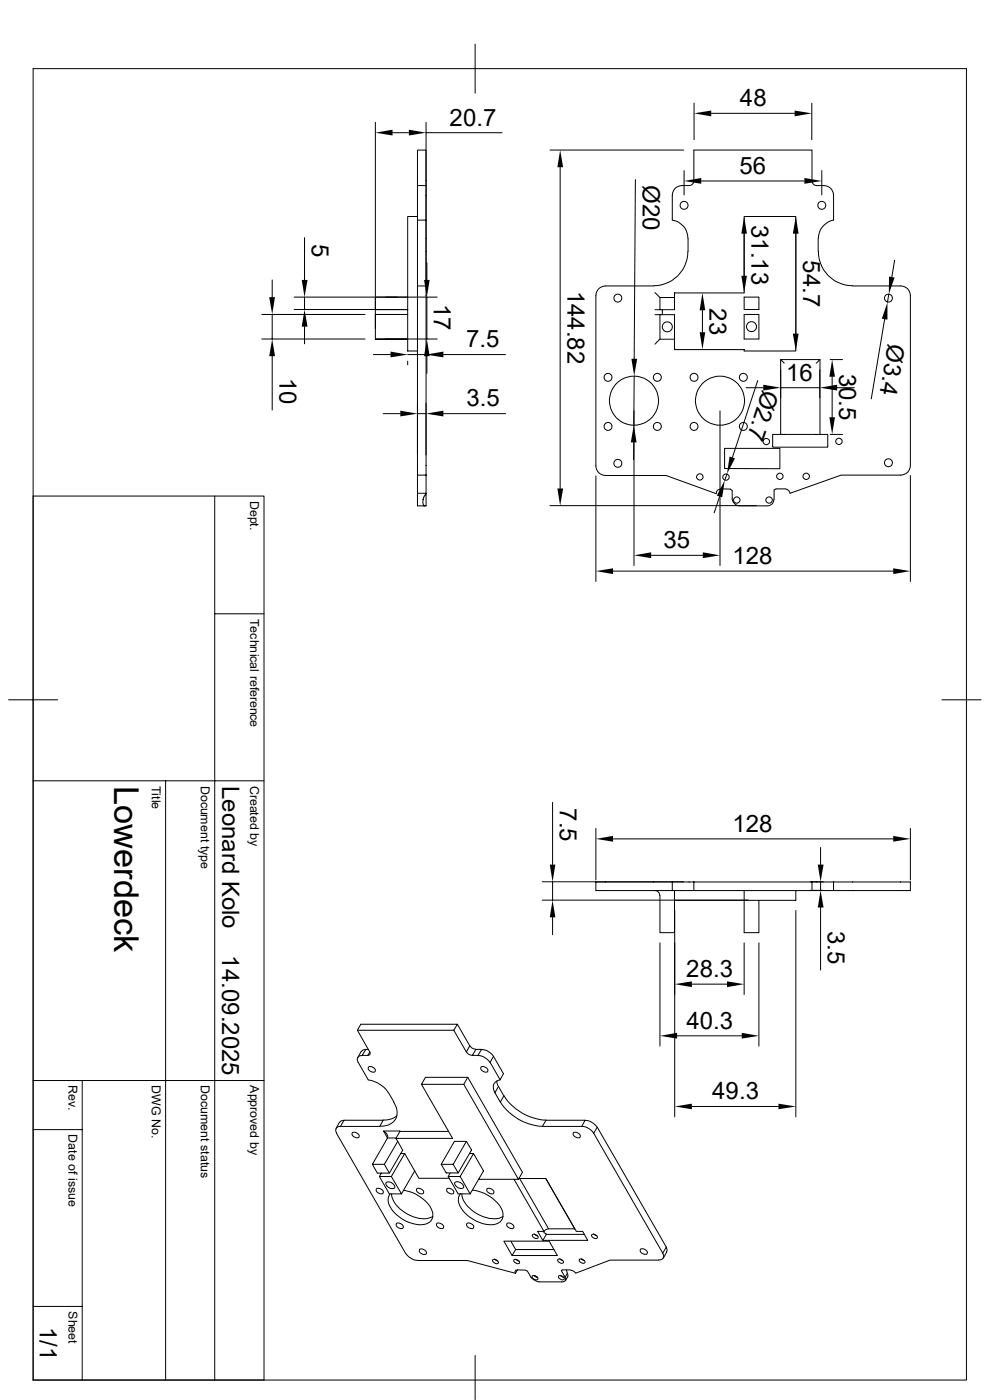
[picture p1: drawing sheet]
<svg xmlns="http://www.w3.org/2000/svg" width="210mm" height="297mm" viewBox="0 0 210 297" stroke-linecap="round" stroke-linejoin="round" font-family="sans-serif">
<g fill="none" stroke="#000" stroke-width=".21">
<path d="M7 14.6h198v278.2h-198zM100.8 9.4v10.4M79.6 26v43.7M83.3 28.2h3.4M88.6 39.4v-7.6h1.8v7.6M88.6 39.4v7.3M88.6 39.4h1.8M90.4 26v34.5M90.4 28.2h16.1M90.4 39.4v2M116.7 31.8h28.3M118.8 35.5v68.1"/>
<path d="M134.8 38.1l-.3 38M145.1 36.2v5.2M147.2 21.9v7.7M148.8 38.4h21.8M150.9 24h17.7M172.2 21.9v7.7M174.3 36.2v5.2M57.7 59.4v3.6M64.6 50.4v9M88.6 46.7v14M88.6 45.9h-2.1v28.6h2.1M88.6 46.7h1.8v3.8"/>
<path d="M90.4 53.3v7.4M90.6 55.8v3.6M145.9 53.3a7.2 7.2 0 0 1-7.3 7.3M146 50.5v2.8M157.9 49.6v8.9M168.8 49.6v21.2M173.6 50.5v2.8M173.6 50.5a4 4 0 0 1 3.2-3.8v-5.3a2.03 2.03 0 0 0-2-2l-1.8-.1-.4-.2-.3-.5v-6.8h-25.1v6.6l-.3 .7-.7 .3a3.4 3.4 0 0 0-3 .6l-.4 .6-.2 .8v5.3a3.9 3.9 0 0 1 3.3 3.8M173.6 53.3a7.2 7.2 0 0 0 7.3 7.3M189.8 55.2l-.6 3.6M55.5 71.9h21.9M55.5 66.7h21.9"/>
<path d="M57.7 66.7v5.2M57.7 75.6v11.4M62.4 63h30.4M64.6 63v2.7M64.6 69.3v3.6M79.2 75.2h3.6M79.6 71.9l6.9 .1M81.8 71.9h11M86.5 76.6v.8M86.5 75.2h3.9M86.5 66.7h-6.9v5.2h6.9M86.5 63h-6.9v2.7h6.9"/>
<path d="M86.5 65.7h-24.1M88.6 60.7v40.1M88.6 60.7h1.8M90.4 60.7v40.1M90.6 63v8.9M90.6 75.6v3.6M94.1 75.2h13.1M134.5 79.8v10.4M138.6 60.7h-10.1a2.03 2.03 0 0 0-2.1 2v36.1a2.03 2.03 0 0 0 2.1 2.1h12.8l10.6 3.8 .1-.2a.82 .82 0 0 1 .9-.7h2.1M138.9 66.8h1.1M138.9 65.7h1.1M138.9 62.1l1.1 1"/>
<path d="M140 66.8h3.1v5.2h-3.1zM140 63.1h3.1v2.6h-3.1zM140 72l-1.1 1M140.5 65.7v1.1M143.1 63.1v-1h14.8v-16.2h10.9v28.6h-10.9v-.3h-14.8v-2.2M143.1 62.1h.1M149 65.8v4.7M157.9 63h3.1v2.7h-3.1zM157.9 66.7h3.1v5.2h-3.1zM165.6 76.3h8.3v15.9h1.7v2.7h-11.7v-2.7h1.7zM165.6 78.4v6M165.6 76.3l.8 .7"/>
<path d="M173.9 78.4v6M173.9 76.3l-.8 .7M176.1 76.3h2.6M176.5 79.9v8.6M180.9 60.7h10.2a2.03 2.03 0 0 1 2 2v36a2.03 2.03 0 0 1-2 2.1h-12.7l-10.8 3.8-.3-.5-.6-.4-2.2 .1-.3 .2v2a1.38 1.38 0 0 1-1.6 1.3M187.7 67.7l-2.9 16.9M188.6 62.4l-.3 1.7M81.3 87.8h3.6M88.6 87.8h1.8M94.1 87.8h13.2M134.5 93.9l-.1 3.6M134.5 87.2v32.8"/>
<path d="M152.7 87.2v32.8M153.7 95.1h11.7v4.3h-11.7zM158.3 82.3h3.6M160.7 80.7l-5.3 16.4M165.6 82.3h8.3M165.6 92.2h8.3M176.1 92.2h2.6M177.6 82.3h3.6M7 105.2h49v187.6h-49M45.6 105.2v187.6M88.6 100.8v6.5h1.4M88.6 100.8h1.8"/>
<path d="M88.6 104.6h1.8M90.4 100.8l-.1 6.5a.52 .52 0 0 1-.5-.2 .52 .52 0 0 1-.1-.5l.1-.9 .6-1M116.7 107.3h43.7M126.4 101v22.4M138.1 117.8h11M152.7 105.3l-1.2 3.5M154.2 100.5l-.4 1.4M155 103.8l.3 .3v1.7a1.72 1.72 0 0 0 1.5 1.5M156.8 107.3h5.8M193.1 100.9v22.5M45.6 130.2h10.4M130 121.2h59.5"/>
<path d="M1.8 148.5h10.4M199.8 148.5h8.3M7 165.7h49M35.1 165.7v127.1M117.2 170.2v13.2M126.4 175.8v10.9M130 178h59.5M174.1 179.8v3.6M193.1 175.8v10.9M115 187.1h30M115 191h43.8M117.2 187.1v3.9"/>
<path d="M117.2 194.6v3.7M138.9 188.9l.8 .3 .3 .7M140 189.9v8h3.1v-6.9M142.6 187.1h-16.2v1.8h16.2M142.6 187.1v1.8M142.6 188.9h4.6M143.1 188.9v2.1h14.8v-2.1M143.1 193.2v43.7M147.2 187.1h-4.6M147.2 187.1v1.8M147.2 187.1h25.1M168.8 188.9v2.1h-10.9v6.9h3.1v-6.9"/>
<path d="M168.8 193.2v43.7M171.9 188.9h4.9M171.9 187.1h2.7M172.3 187.1h4.5M172.3 188.9h1M172.3 187.1v1.8h-25.1M174.1 187.1v1.8M174.1 192.5v13.3M176.8 187.1h16.3v1.8h-16.3M176.8 187.1v1.8M75.8 218.6h20.5M97 217.3h-20.5l-.7 1.3 2.6 4.6"/>
<path d="M140 200v21.9M143.6 219.8h13.8M146.8 208.8h7.4M157.9 200v11M161 200v21.9M7 239.6h10.4M7 229.2h49M17.4 229.2v63.6M72 238.1l-.7 1.3M72.3 239a.89 .89 0 0 0-1 .4 .89 .89 0 0 0 .1 1M73 237.7l-.6 .1-.3 .3M73 237.7h8.3l-.7 1.3h-8.4z"/>
<path d="M76.6 223.1l-.7 1.3M76.8 223.9a.89 .89 0 0 0-.9 .5 .89 .89 0 0 0 .1 1l2.1 3.7M77.6 222.7l-.6 .1-.3 .3M78.1 229.1a6.3 6.3 0 0 1 4.3 2.7M78.1 222.6h-.5l-.8 1.3h1.2M78.2 226.3a1.04 1.04 0 0 1 1.4 1 .95 .95 0 0 1-1.5-.9zM78.4 223.2l.1 .5-.5 .2M78.4 223.2l-.4 .7M81.4 240a1.2 1.2 0 0 1 .8 1.4M82.4 231.8l1.2 2M83.5 233.8a3.1 3.1 0 0 1-1.1 4.9l-1.8 .2M84.2 236.7l-1.3 .7-1.6 .2"/>
<path d="M84.8 240v.1M89.4 230l.9-1.4h8.9l11.6 20.1-.8 1.5M98.9 223.2l.6 .5 .7 .2M99.2 228.6l-.8 1.4M99.7 221.9l-2.7-4.6-.7 1.3 2.6 4.6M99.7 221.9l.5 .5 .7 .2M99.7 221.9l-.8 1.3M101 222.6h1.2l-.8 1.3h-1.2zM101.4 223.9a3.3 3.3 0 0 1 2.5 1.5M102.1 226.3a1.04 1.04 0 0 1 1.4 1 .95 .95 0 0 1-1.5-.9zM102.2 222.7a3.3 3.3 0 0 1 2.5 1.4M104.7 224.1l2.1 3.7-.7 1.3-2.1-3.7"/>
<path d="M104.7 224.1l-.7 1.3M105 231.8l1.1 2 .8-1.3M105.4 229.3l.3 1.2M105.7 230.5l1.2 2M105.7 230.5l-.7 1.3M106.1 229.1a1.61 1.61 0 0 0-1.4 1 1.61 1.61 0 0 0 .3 1.7M106.2 233.8a11.1 11.1 0 0 0 8.9 5.1M106.9 232.5a11.1 11.1 0 0 0 8.9 5.1M115.8 237.7h8.3l-.7 1.3h-8.3zM123.4 239a3.3 3.3 0 0 1 2.5 1.4M124.1 237.7a3.3 3.3 0 0 1 2.6 1.4M146.8 234.7h18.3"/>
<path d="M71.4 240.4l14.7 25.5M74.8 240.2a1.04 1.04 0 0 1 1.4 1 .95 .95 0 0 1-1.5-.8zM79.9 252.1a1.04 1.04 0 0 1 1.4 1 .95 .95 0 0 1-1.5-.8zM80.5 249.6l2.1 3.7h2.6M81.5 247l1.1 1.9M82 250.8a1.33 1.33 0 0 1 1.7 1.2 1.23 1.23 0 0 1-1.8-1zM82.2 241.4h1.8M82.2 241.4l-3.2 5.6 1.1 1.9h2.5l2.8-4.9-1-1.9M83.1 253.3a6.6 6.6 0 0 0 5.2 5l1.7 .3 1.8-.5M84 241.5h12l-6.6-11.5h9l11.6 20.2h-8.5M84.2 259.5a1.04 1.04 0 0 1 1.3 1 .95 .95 0 0 1-1.4-.9zM84.4 242.1l-2.9 4.9h-2.5"/>
<path d="M84.8 240l-3.4-.1 .8 1.5M84.8 240h.1M85 244.7h.9M85.6 252.5a7.9 7.9 0 0 1 6.1 4.5 2.17 2.17 0 0 1-2.5 2.8 7.9 7.9 0 0 1-6.7-4.4 2.29 2.29 0 0 1 .3-2.1M85.9 244.7l2.1 3.7M85.9 244.7l-2.9 4.9h-2.5l.4-.7M88 248.4l-2.8 4.9-2.2-3.7M88 248.4l.9 1.6h6.4M88.5 252.1a1.04 1.04 0 0 1 1.3 1 .95 .95 0 0 1-1.4-.8zM92.7 259.5a1.04 1.04 0 0 1 1.4 1 .95 .95 0 0 1-1.5-.9zM94.9 252.1a1.04 1.04 0 0 1 1.3 1 .95 .95 0 0 1-1.4-.8zM95.1 249.6h2.5"/>
<path d="M95.2 240h-10.4l-.8 1.5 .4 .6M95.5 248.8l-.4 .8 2.1 3.7h2.5M96.1 247l1.1 1.8M96.4 242.1h2.5l1.1 1.9-2.8 4.8h-2.5l-1.1-1.8zM96.6 250.8a1.33 1.33 0 0 1 1.7 1.1 1.23 1.23 0 0 1-1.8-1zM98 253.3a5.7 5.7 0 0 0 3.4 4.3 5.6 5.6 0 0 0 5.3 .5M98.9 242.1l-2.8 4.9h-2.5M99.1 259.5a1.04 1.04 0 0 1 1.4 1 .95 .95 0 0 1-1.5-.9zM99.6 244.7h.9l2.1 3.7-2.9 4.9-2.1-3.7 2.9-4.9M100.2 252.5a8 8 0 0 1 6.4 4.3 2.19 2.19 0 0 1-2.4 3 7.6 7.6 0 0 1-7-4.9 1.93 1.93 0 0 1 .5-1.7M103.4 252.1a1.04 1.04 0 0 1 1.3 1 .95 .95 0 0 1-1.4-.8zM107.6 259.5a1.04 1.04 0 0 1 1.4 1 .95 .95 0 0 1-1.5-.9z"/>
<path d="M109.1 250.2l6.3 11M110.1 250h5.7l6.5 11.2h1.3l1.1 1.9h-9.6l-1.1-1.9h1.4M110.2 250l6.2 10.7h5.5l-6.1-10.7M121.7 240.2a1.04 1.04 0 0 1 1.4 1 .95 .95 0 0 1-1.5-.8zM125.9 240.4l14.7 25.5M125.9 240.4l.8-1.3 14.7 25.5-.8 1.3M7 277.2h10.4M86.1 265.9a3.3 3.3 0 0 0 2.5 1.5h10.5l10.2 2.7M89.1 265a1.04 1.04 0 0 1 1.3 1 .95 .95 0 0 1-1.4-.9zM104.5 267.3a.8 .8 0 0 1 1.2 .7 .8 .8 0 0 1-1.2-.7zM104.9 267.1l.7 .4M106.9 263.3h9.6l1.7 3.1h-9.6z"/>
<path d="M108.4 263.3l1 1.8h8.1M109 267.3a.8 .8 0 0 1 1.2 .7 .8 .8 0 0 1-1.2-.7zM109.4 265.1l-.8 1.3M109.4 267.2l.7 .3M109.8 269.4l-.5 .2v.5M109.8 269.4l1.7 .1M109.8 269.4l-.5 .7M111.5 269.5l.3 .2M111.9 269.7a3.2 3.2 0 0 0 1.5 1.9l1 .3h4.8M112.9 270.7a.8 .8 0 0 1 1.2 .7 .8 .8 0 0 1-1.2-.7zM112.9 262a.8 .8 0 0 1 1.2 .6 .8 .8 0 0 1-1.2-.6zM113.3 270.6l.7 .3-.7-.3"/>
<path d="M113.4 261.8l.6 .4M115.3 261.2l.6 .7h8.1M115.9 261.9l-.8 1.2M116.3 260.7l-.5 .2-.4 .3M118.3 267.2a.8 .8 0 0 1 1.2 .7 .8 .8 0 0 1-1.2-.7zM118.5 270.7a.8 .8 0 0 1 1.2 .7 .8 .8 0 0 1-1.2-.7zM118.7 267l.7 .4M118.9 270.6l.6 .4M119.8 271a.63 .63 0 0 1 .1 .7 .63 .63 0 0 1-.8 .2M120.2 269.4l.2 .8M120.4 270.2l.1 .6-.5 .9M121 269.4l-1.9 .1 .8 1.5 .5-.8"/>
<path d="M121 269.5l.7 .2 .4 .4M121.9 260.7h.1M122.9 267.2a.8 .8 0 0 1 1.2 .7 .8 .8 0 0 1-1.2-.7zM123.3 267l.7 .4M125.5 262a.8 .8 0 0 1 1.2 .6 .8 .8 0 0 1-1.2-.6zM125.9 261.8l.7 .4M135.9 265a1.04 1.04 0 0 1 1.4 .9 .95 .95 0 0 1-1.5-.8zM139.7 267.3h-10.3l-7.2 2.8M140.6 265.9a.89 .89 0 0 1 .1 1 .89 .89 0 0 1-1 .4M141.3 264.6a.86 .86 0 0 1 .1 1M141.4 265.6l-.7 1.3M100.8 287.6v9.3"/>
<circle cx="145.1" cy="43.6" r=".85"/>
<circle cx="174.3" cy="43.6" r=".85"/>
<circle cx="131.1" cy="63.2" r=".85"/>
<circle cx="141.6" cy="69.3" r="1.06"/>
<circle cx="159.4" cy="69.3" r="1.06"/>
<circle cx="188.5" cy="63.2" r=".85"/>
<circle cx="129" cy="80.1" r=".85"/>
<circle cx="129" cy="90.5" r=".85"/>
<circle cx="131.1" cy="98.3" r=".85"/>
<circle cx="134.5" cy="85" r="5.2"/>
<circle cx="139.4" cy="80.1" r=".85"/>
<circle cx="139.4" cy="90.5" r=".85"/>
<circle cx="147.2" cy="90.5" r=".85"/>
<circle cx="147.2" cy="80.1" r=".85"/>
<circle cx="152.7" cy="85" r="5.2"/>
<circle cx="157.7" cy="90.5" r=".85"/>
<circle cx="157.7" cy="80.1" r=".85"/>
<circle cx="162.6" cy="93.7" r=".68"/>
<circle cx="178" cy="93.6" r=".68"/>
<circle cx="188.5" cy="98.2" r=".85"/>
<circle cx="148.5" cy="101.2" r=".68"/>
<circle cx="154" cy="101.2" r=".68"/>
<circle cx="156.3" cy="106.1" r=".68"/>
<circle cx="163.2" cy="106.1" r=".68"/>
<circle cx="165.4" cy="101" r=".68"/>
<circle cx="171" cy="101" r=".68"/>
</g>
<g fill="#000">
<path d="M79.6 28.2l3.7-.7v1.2zM86.7 27.5l3.7 .7-3.7 .5zM118.8 31.8l.7 3.7h-1.3zM145.1 38.4l3.7-.6v1.2zM147.2 24l3.7-.5v1.2zM168.6 23.5l3.6 .5-3.6 .7zM170.6 37.8l3.7 .6-3.7 .6zM64 59.4h1.2l-.6 3.6zM90 59.4h1.1l-.5 3.6zM157.9 45.9l.6 3.7h-1.2zM157.3 58.5h1.2l-.6 3.6zM168.8 45.9l.6 3.7h-1.2z"/>
<path d="M188.6 58.7l1.2 .2-1.2 3.5zM57.1 63h1.2l-.6 3.7zM57.7 71.9l.6 3.7h-1.2zM64.6 65.7l.6 3.6h-1.2zM82.8 74.6l3.7 .6-3.7 .6zM90.6 71.9l.5 3.7h-1.1zM90.4 75.2l3.7-.6v1.2zM133.9 76.1h1.3l-.7 3.7zM148.4 70.5h1.2l-.6 3.6zM149 62.1l.6 3.7h-1.2zM168.2 70.8h1.2l-.6 3.6zM176.5 76.3l.6 3.6h-1.2z"/>
<path d="M188.3 64.1v3.7l-1.2-.2zM84.9 87.1l3.7 .7-3.7 .5zM90.4 87.8l3.7-.7v1.2zM134.5 90.2l.5 3.7h-1.2zM154.8 96.9l1.1 .3-1.7 3.3zM161.9 81.6l3.7 .7-3.7 .5zM175.9 88.5h1.2l-.6 3.7zM173.9 82.3l3.7-.7v1.2zM118.2 103.6h1.3l-.7 3.7zM134.5 117.8l3.6-.6v1.2zM149.1 117.2l3.6 .6-3.6 .6zM153.8 101.9l-.6 3.6-1.1-.3z"/>
<path d="M126.4 121.2l3.6-.6v1.2zM189.5 120.6l3.6 .6-3.6 .6zM126.4 178l3.6-.7v1.3zM189.5 177.3l3.6 .7-3.6 .6zM117.2 191l.6 3.6h-1.2zM116.6 183.4h1.2l-.6 3.7zM173.5 183.4h1.2l-.6 3.7zM174.1 188.9l.6 3.6h-1.2zM140 219.8l3.6-.7v1.2zM143.1 208.8l3.7-.6v1.2zM154.2 208.2l3.7 .6-3.7 .6zM157.4 219.1l3.6 .7-3.6 .5z"/>
<path d="M143.1 234.7l3.7-.6v1.2zM165.1 234.1l3.7 .6-3.7 .6z"/>
</g>
<text font-size="7.3" x="24.2" y="166.7" transform="rotate(90 24.2 166.7)">Lowerdeck</text>
<g font-size="5.1">
<text x="157" y="22.5">48</text>
<text x="95.4" y="26.6">20.7</text>
<text x="136.4" y="39.3" transform="rotate(90 136.4 39.3)">Ø20</text>
<text x="156.9" y="36.9">56</text>
<text x="159.4" y="47.7" transform="rotate(90 159.4 47.7)">31.13</text>
<text x="66.1" y="51.7" transform="rotate(90 66.1 51.7)">5</text>
<text x="170.4" y="55.2" transform="rotate(90 170.4 55.2)">54.7</text>
<text x="92" y="64.5" transform="rotate(90 92 64.5)">17</text>
<text x="120.4" y="61.6" transform="rotate(90 120.4 61.6)">144.82</text>
<text x="150.5" y="65.4" transform="rotate(90 150.5 65.4)">23</text>
<text x="98.9" y="73.7">7.5</text>
<text x="188.4" y="72.8" transform="rotate(100 188.4 72.8)">Ø3.4</text>
<text x="59.3" y="80.1" transform="rotate(90 59.3 80.1)">10</text>
<text x="161.8" y="82.4" transform="rotate(108 161.8 82.4)">Ø2.7</text>
<text x="166.8" y="80.7">16</text>
<text x="178.1" y="79.2" transform="rotate(90 178.1 79.2)">30.5</text>
<text x="98.9" y="86.2">3.5</text>
<text x="140.8" y="116.3">35</text>
<text x="155.4" y="119.6">128</text>
<text x="47.1" y="166.7" transform="rotate(90 47.1 166.7)">Leonard Kolo</text>
<text x="118.7" y="171.5" transform="rotate(90 118.7 171.5)">7.5</text>
<text x="155.4" y="176.4">128</text>
<text x="175.6" y="197.4" transform="rotate(90 175.6 197.4)">3.5</text>
<text x="47.1" y="202.7" transform="rotate(90 47.1 202.7)">14.09.2025</text>
<text x="145.6" y="207.3">28.3</text>
<text x="145.6" y="218.2">40.3</text>
<text x="151.1" y="233.2">49.3</text>
<text x="8.4" y="281.4" transform="rotate(90 8.4 281.4)">1/1</text>
</g>
<g font-size="2.6">
<text x="53.1" y="106.3" transform="rotate(90 53.1 106.3)">Dept.</text>
<text x="53.1" y="131.3" transform="rotate(90 53.1 131.3)">Technical reference</text>
<text x="32.2" y="166.7" transform="rotate(90 32.2 166.7)">Title</text>
<text x="42.6" y="166.7" transform="rotate(90 42.6 166.7)">Document type</text>
<text x="53.1" y="166.7" transform="rotate(90 53.1 166.7)">Created by</text>
<text x="14.5" y="230.2" transform="rotate(90 14.5 230.2)">Rev.</text>
<text x="32.2" y="230.2" transform="rotate(90 32.2 230.2)">DWG No.</text>
<text x="42.6" y="230.2" transform="rotate(90 42.6 230.2)">Document status</text>
<text x="53.1" y="230.2" transform="rotate(90 53.1 230.2)">Approved by</text>
<text x="14.5" y="240.7" transform="rotate(90 14.5 240.7)">Date of issue</text>
<text x="14.5" y="278.2" transform="rotate(90 14.5 278.2)">Sheet</text>
</g>
</svg>
